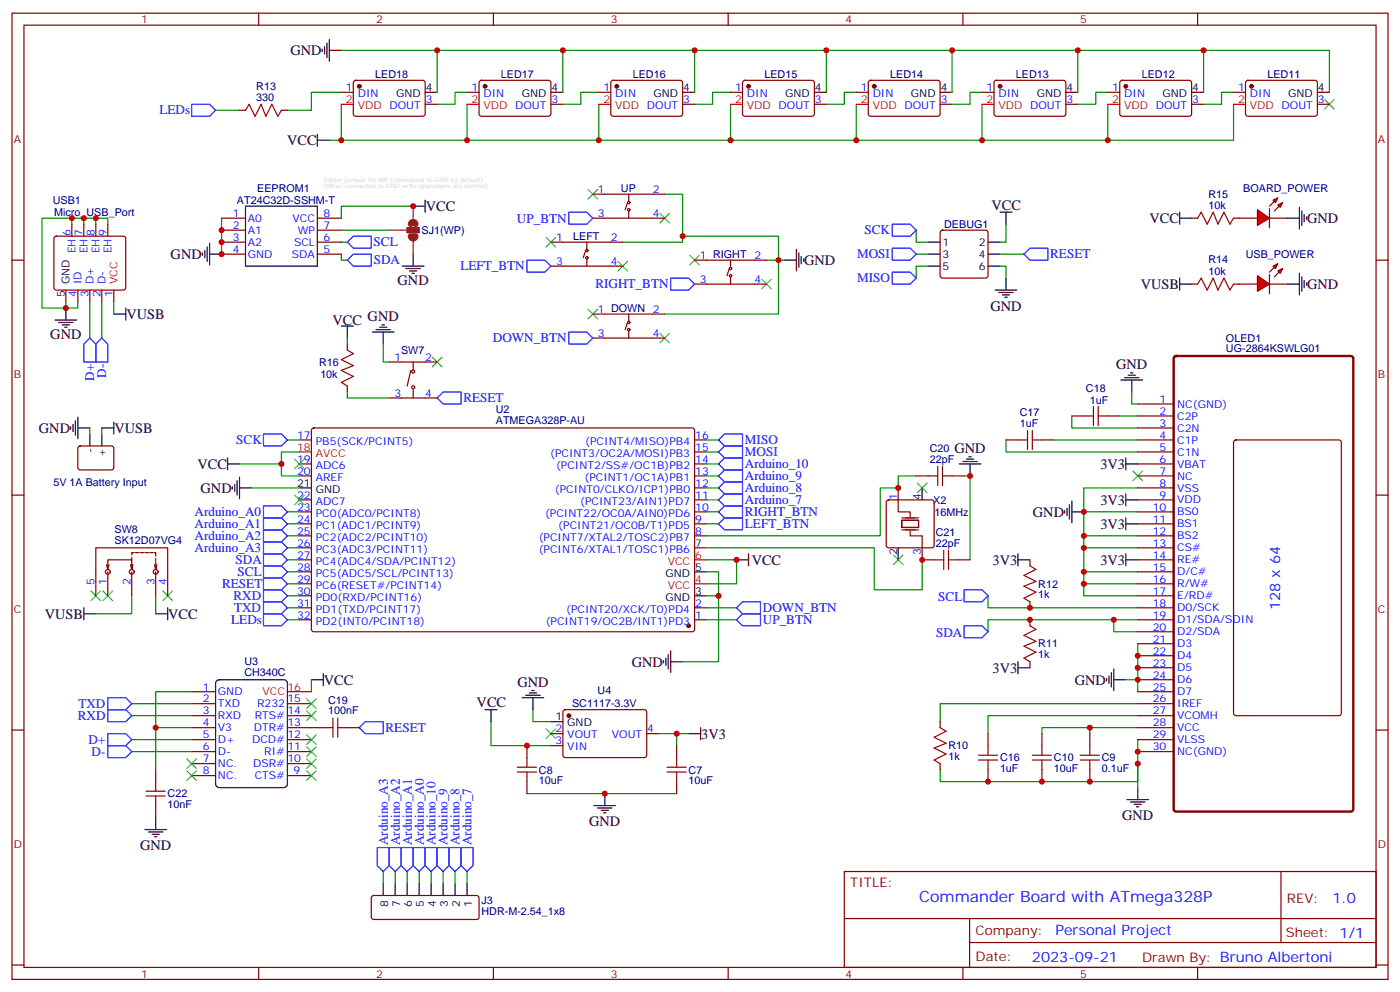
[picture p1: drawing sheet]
<svg xmlns="http://www.w3.org/2000/svg" width="412mm" height="292mm" viewBox="0 0 412 292" stroke-linecap="round" stroke-linejoin="round" font-family="sans-serif">
<g fill="none" stroke="#870000" stroke-width=".35">
<path d="M3.5 3.9h405.4v284.3h-405.4zM7.1 7.4h398.2v277.3h-398.2zM76.2 3.9v3.5M145.3 3.9v3.5M214.5 3.9v3.5M283.6 3.9v3.5M352.8 3.9v3.5M70.6 32.5h1.7M82.9 32.5h1.8M100.5 27.2h3.6M104.3 23.8l.5-.2 20 .1 .4 .6v9.5l-.7 .4h-20l-.4-.7v-9.2zM125.2 30.7h3.6"/>
<path d="M137.6 27.2h3.5M141.3 23.8l.5-.2 20 .1 .5 .6-.1 9.5-.6 .4h-20.1l-.4-.7v-9.2zM162.3 30.7h3.5M176.4 27.2h3.5M180.2 23.8l.4-.2 20.1 .1 .4 .6-.1 9.5-.6 .4h-20.1l-.4-.7v-9.2zM201.1 30.7h3.5M215.2 27.2h3.5M219 23.8l.4-.2 20.1 .1 .4 .6-.1 9.5-.6 .4h-20l-.5-.7v-9.2zM239.9 30.7h3.5M252.2 27.2h3.6M256 23.8l.5-.2 20 .1 .4 .6v9.5l-.7 .4h-20l-.4-.7v-9.2zM276.9 30.7h3.6"/>
<path d="M289.3 27.2h3.5M293 23.8l.5-.2 20 .1 .5 .6-.1 9.5-.6 .4h-20.1l-.4-.7v-9.2zM314 30.7h3.5M326.3 27.2h3.5M330.1 23.8l.5-.2 20 .1 .4 .6-.1 9.5-.6 .4h-20l-.5-.7v-9.2zM351 30.7h3.5M363.4 27.2h3.5M367.1 23.8l.5-.2 20 .1 .5 .6-.1 9.5-.7 .4h-20l-.4-.7v-9.2zM388.1 30.7h3.5M3.5 76.6h3.6M16.1 69.7l.5-.2h19.7l.5 .2 .2 .5v14.7l-.7 .5-20-.1-.4-.6v-14.5zM21.2 66v3.5"/>
<path d="M24.7 66v3.5M28.2 66v3.5M31.7 66v3.5M405.3 76.6h3.6M19.4 85.4v3.5M22.9 85.4v3.5M26.5 85.4v3.5M30 85.4v3.5M33.5 85.4v3.5M351 83.6h1.8M363.4 83.6h1.7M102.3 101.2v1.8"/>
<path d="M102.3 113.6v1.8M114.7 117.1h14.1M114.7 106.5h14.1M121 109l-1.1 4.6M121.7 106.5v2.5M121.7 114.7v2.4M335.1 118.9h10.6M23.2 131.4l.4-.2 9.5 .1 .4 .6-.1 6-.6 .4-9.4-.1-.5-.6v-5.7zM88.2 136.5h3.5M88.2 129.5h3.5M92 126.1l.4-.2 111.8 .1 .4 .6-.1 58.9-.6 .4-111.7-.1-.5-.6v-58.6zM204.6 136.5h3.5"/>
<path d="M204.6 133h3.5M204.6 129.5h3.5M296.3 129.5h3.6M306.9 129.5h3.5M315.7 122.4h3.6M326.3 122.4h3.5M335.1 136.5h10.6M335.1 133h10.6M335.1 129.5h10.6M335.1 122.4h10.6M335.1 125.9h10.6M363.6 129.7l.5-.2h30.3l.7 .4v80l-.5 .7h-30.5l-.7-.5v-79.9z"/>
<path d="M3.5 145.7h3.6M88.2 157.7h3.5M88.2 154.2h3.5M88.2 150.6h3.5M88.2 147.1h3.5M88.2 140.1h3.5M204.6 157.7h3.5M204.6 154.2h3.5M204.6 150.6h3.5M204.6 147.1h3.5M204.6 143.6h3.5M204.6 140.1h3.5"/>
<path d="M261.3 147.3l.5-.2h12.7l.5 .2 .2 .5v12.7l-.3 .5-.4 .2h-12.7l-.5-.2-.2-.5v-12.7zM264.6 143.6v3.5M269.9 140.1h3.5M280.5 140.1h3.5M335.1 157.7h10.6M335.1 154.2h10.6M335.1 150.6h10.6M335.1 147.1h10.6M335.1 143.6h10.6M335.1 140.1h10.6M405.3 145.7h3.6M28.2 175.3v-14.1h21.2v14.1"/>
<path d="M31.4 166.2l.3 1.4M31.7 168.3v7M32.1 166.2l-.4 1.4M38.5 166.2l.3 1.4M38.8 164v.7M38.8 168.3v7M39.2 166.2l-.4 1.4v-2.9h-7.1v2.9M39.5 162.6h-.7v.7M39.9 162.6h1M41.3 162.6h1M42.7 162.6h1M44.1 162.6h1.1"/>
<path d="M45.5 162.6h.4v1.1M45.5 166.2l.4 1.4M45.9 164.4v.7M45.9 165.5v.7M45.9 168.3v7M46.2 166.2l-.3 1.4v-1.1M88.2 178.9h3.5M88.2 161.2h3.5M88.2 164.7h3.5M88.2 168.3h3.5M88.2 171.8h3.5M88.2 175.3h3.5"/>
<path d="M204.6 178.9h3.5M204.6 161.2h3.5M271.6 161.2v3.5h3.6M282.2 164.7h3.6M303.4 164.7v1.8M303.4 177.1v1.8M335.1 178.9h10.6M335.1 161.2h10.6M335.1 164.7h10.6M335.1 168.3h10.6M335.1 171.8h10.6M335.1 175.3h10.6"/>
<path d="M88.2 182.4h3.5M204.6 182.4h3.5M303.4 182.4v1.7M303.4 194.7v1.8M335.1 182.4h10.6M335.1 185.9h10.6M335.1 189.4h10.6M335.1 193h10.6M335.1 196.5h10.6M3.5 214.8h3.6M56.4 207.1h7.1M56.4 210.6h7.1"/>
<path d="M56.4 214.1h7.1M56.4 217.7h7.1M56.4 203.6h7.1M84.7 207.1h7M84.7 210.6h7M84.7 214.1h10.5M84.7 217.7h7M102.3 214.1h3.5M155.2 219.4v3.6M162.3 215.9h3.5M162.3 219.4h3.5M166 209.1l.5-.3 23.6 .1 .4 .6-.1 13-.6 .5-23.6-.1-.4-.7v-12.7z"/>
<path d="M190.5 215.9h3.5M199.3 219.4v3.6M276.9 212.4v1.7M291 215.9v3.5M306.9 215.9v3.5M321 215.9v3.5M335.1 207.1h10.6M335.1 210.6h10.6M335.1 214.1h10.6M335.1 217.7h10.6M335.1 203.6h10.6M335.1 200h10.6"/>
<path d="M405.3 214.8h3.6M45.9 226.5v3.5M45.9 237.1v3.5M56.4 221.2h7.1M56.4 224.7h7.1M56.4 228.2h7.1M84.7 221.2h7M84.7 224.7h7M84.7 228.2h7M155.2 230v3.5M199.3 230v3.5M276.9 224.7v1.8"/>
<path d="M291 226.5v3.5M306.9 226.5v3.5M321 226.5v3.5M335.1 221.2h10.6M248.7 256.5h156.6v28.2h-156.6zM377.3 256.5v20.9M248.7 270.3h156.5M285.6 277.4h119.6M285.6 270.3v14.1M3.5 284h3.6M76.2 284.7v3.5M145.3 284.7v3.5"/>
<path d="M214.5 284.7v3.5M283.6 284.7v3.5M352.8 284.7v3.5M405.3 284h3.6"/>
<circle cx="121.7" cy="113.9" r=".44"/>
<circle cx="121.7" cy="109.4" r=".44"/>
<circle cx="31.8" cy="168.3" r=".71"/>
<circle cx="38.8" cy="168.3" r=".71"/>
<circle cx="45.9" cy="168.3" r=".71"/>
</g>
<g fill="#870000" stroke="#870000" stroke-width=".35">
<circle cx="202.8" cy="184.1" r=".53"/>
<circle cx="167.6" cy="210.6" r=".53"/>
<circle cx="368.7" cy="25.4" r=".53"/>
<circle cx="331.6" cy="25.4" r=".53"/>
<circle cx="294.6" cy="25.4" r=".53"/>
<circle cx="257.5" cy="25.4" r=".53"/>
<circle cx="220.5" cy="25.4" r=".53"/>
<circle cx="181.7" cy="25.4" r=".53"/>
<circle cx="142.9" cy="25.4" r=".53"/>
<circle cx="105.8" cy="25.4" r=".53"/>
</g>
<g fill="none" stroke="#000" stroke-width=".35">
<path d="M94.9 14.5v.7M95.6 13.8v2.1M96.3 12.7v4.2M97 14.8h3.5M97 11.6v6.4M93.5 39.5v3.5M125.2 27.2h3.6M162.3 27.2h3.5M201.1 27.2h3.5M239.9 27.2h3.5M276.9 27.2h3.6M314 27.2h3.5"/>
<path d="M351 27.2h3.5M388.1 27.2h3.5M93.5 41.3h3.5M16.2 94.2h6.4M17.3 94.9h4.2M18.3 95.6h2.2M19 96.3h.8M19.4 90.7v3.5M33.5 92.4h3.5M37 90.7v3.5M100.5 96h3.6M102.3 96v3.5"/>
<path d="M109.7 97.7h6.4M110.8 97h4.2M111.8 96.3h2.1M112.5 95.6h.7M112.9 97.7v3.5M347.5 83.6h3.5M347.5 81.8v3.6M379.2 83.6h3.6M382.8 80.4v6.4M383.5 81.5v4.2M384.2 82.5v2.2M384.9 83.3v.7"/>
<path d="M330.2 111.8h6.3M331.3 111.1h4.2M332.3 110.4h2.1M333 109.7h.7M333.4 111.8v3.6M20.8 125.6v.7M21.5 124.9v2.1M22.2 123.8v4.3M22.9 125.9h3.6M22.9 122.8v6.3M26.5 127.7v3.5M30 127.7v3.5"/>
<path d="M30 125.9h3.5M33.5 124.2v3.5M282.6 136.5h6.3M283.6 135.8h4.3M284.7 135.1h2.1M285.4 134.4h.7M285.8 136.5v3.6M331.6 134.8v3.5M331.6 136.5h3.5M88.2 143.6h3.5M271.6 143.6v3.5M313.6 150.3v.7"/>
<path d="M314.3 149.6v2.1M315 148.5v4.3M315.7 150.6h3.6M315.7 147.5v6.3M331.6 145.3v3.6M331.6 152.4v3.5M331.6 154.2h3.5M331.6 147.1h3.5M24.7 178.9v3.5M49.4 178.9v3.5M204.6 175.3h3.5M204.6 168.3h3.5"/>
<path d="M264.6 161.2v3.5M299.9 163v3.5M299.9 164.7h3.5M331.6 164.7h3.5M331.6 163v3.5M24.7 180.6h3.5M45.9 180.6h3.5M95.2 198.3v3.5M299.9 196.5h3.5M299.9 194.7v3.6M326 199.7v.7M326.7 199v2.1"/>
<path d="M327.4 197.9v4.2M328.1 196.8v6.4M63.7 200.5l.9-.5h19l.9 .5 .2 .6v29.6l-.5 .9-.6 .2h-19l-.9-.5-.2-.6v-29.6zM91.7 200h3.5M142.9 208.8h3.5M144.6 208.8v3.6M153.8 205.3h6.4M154.9 204.6h4.2M155.9 203.9h2.1M156.6 203.2h.7M157 205.3v3.5M162.3 212.4h3.5"/>
<path d="M202.8 215.9h3.6M206.4 214.1v3.6M328.1 200h3.5M175 237.1h6.3M176 237.8h4.3M177.1 238.5h2.1M177.8 239.2h.7M178.2 233.5v3.6M332 235.3h6.3M333 236h4.3M334.1 236.7h2.1M334.8 237.4h.7"/>
<path d="M335.1 231.8v3.5M42.7 244.1h6.3M43.7 244.8h4.3M44.8 245.5h2.1M45.5 246.2h.7M45.9 240.6v3.5"/>
</g>
<path d="M100.5 30.7h3.6M137.6 30.7h3.5M176.4 30.7h3.5M215.2 30.7h3.5M252.2 30.7h3.6M289.3 30.7h3.5M326.3 30.7h3.5M363.4 30.7h3.5M88.2 133h3.5M204.6 171.8h3.5M204.6 164.7h3.5M84.7 203.6h7" fill="none" stroke="#f00" stroke-width=".35"/>
<g fill="none" stroke="#3c3" stroke-width=".35">
<path d="M390.2 29.3l2.8 2.8M393 29.3l-2.8 2.8M127.4 105.1l2.8 2.8M130.2 105.1l-2.8 2.8M333.7 138.6l2.8 2.9M336.5 138.6l-2.8 2.9M270.2 142.2l2.8 2.8M273 142.2l-2.8 2.8M26.8 173.9l2.8 2.8M29.6 173.9l-2.8 2.8M30.3 173.9l2.9 2.8M33.2 173.9l-2.9 2.8"/>
<path d="M48 173.9l2.8 2.8M50.8 173.9l-2.8 2.8M263.2 163.3l2.8 2.9M266 163.3l-2.8 2.9M160.9 214.5l2.8 2.8M163.7 214.5l-2.8 2.8"/>
</g>
<g fill="none" stroke="#008700" stroke-width=".35">
<path d="M100.5 14.8h28.3v12.4M128.8 14.8h37v12.4M165.8 14.8h38.8v12.4M204.6 14.8h38.8v12.4M243.4 14.8h74.1v12.4M280.5 14.8v12.4M317.5 14.8h74.1v12.4M354.5 14.8v12.4M63.5 32.5h7.1M100.5 30.7v10.6h-3.5M100.5 27.2h-8.8v5.3h-7M137.6 30.7v10.6h-37.1"/>
<path d="M137.6 27.2h-3.5v3.5h-5.3M176.4 30.7v10.6h-38.8M176.4 27.2h-5.3v3.5h-5.3M215.2 30.7v10.6h-38.8M215.2 27.2h-5.3v3.5h-5.3M252.2 27.2h-3.5v3.5h-5.3M252.2 30.7v10.6h-37M289.3 27.2h-3.5v3.5h-5.3M289.3 30.7v10.6h-37.1M326.3 27.2h-3.5v3.5h-5.3M326.3 30.7v10.6h-37M363.4 27.2h-3.6v3.5h-5.3"/>
<path d="M363.4 30.7v10.6h-37.1M21.2 64.2v1.8M24.7 64.2v1.8M28.2 64.2v1.8M31.7 66v-1.8h-19.4v26.5h7.1M19.4 88.9v1.8M22.9 88.9v1.8h-3.5M26.5 88.9v10.6M30 88.9v10.6M33.5 88.9v3.5M102.3 99.5v1.7M102.3 115.4v1.7h12.4"/>
<path d="M112.9 101.2v5.3h1.8M333.4 115.4v3.5h1.7M26.5 125.9v1.8M30 125.9v1.8M84.7 129.5h3.5M208.1 129.5h3.6M208.1 133h3.6M296.3 129.5v3.5h38.8M310.4 129.5h24.7M315.7 122.4v3.5h19.4M329.8 122.4h5.3M269.9 140.1h-5.3v3.5h-5.3v14.1h-51.2"/>
<path d="M284 140.1h1.8v24.6M319.3 157.7v17.6h15.8M319.3 150.6h15.8M335.1 143.6h-15.8v14.1h15.8M38.8 175.3v5.3h-10.6M45.9 175.3v5.3M84.7 171.8h3.5M84.7 168.3h3.5M84.7 164.7h3.5M208.1 161.2h49.4v12.4h14.1v-8.9M291 175.3v3.6h44.1M319.3 161.2h15.8"/>
<path d="M319.3 171.8h15.8M319.3 168.3h15.8M84.7 182.4h3.5M291 185.9v-3.5h37.1v3.5h7M328.1 182.4h7M335.1 189.4v10.6h-3.5M38.8 210.6h17.6M38.8 207.1h17.6M38.8 217.7h17.6M45.9 214.1h10.5M56.4 203.6h-10.5v22.9M91.7 200v3.6"/>
<path d="M144.6 212.4v7h17.7M157 208.8v3.6h5.3M194 215.9h8.8M199.3 215.9v3.5M321 214.1v1.8M335.1 207.1h-58.2v5.3M335.1 210.6h-44.1v5.3M335.1 214.1h-28.2v1.8M335.1 200v3.6M335.1 217.7v14.1M38.8 221.2h17.6M155.2 233.5h44.1"/>
<path d="M335.1 224.7v5.3h-58.2v-3.5"/>
</g>
<g fill="none" stroke="#a10000" stroke-width=".35">
<path d="M72.3 32.5l1.1-1.8 1.7 3.5 1.8-3.5 1.4 3.5 1.8-3.5 1.7 3.5 1.1-1.7M352.8 83.6l1-1.8 1.8 3.6 1.8-3.6 1.4 3.6 1.7-3.6 1.8 3.6 1.1-1.8M102.3 103l1.8 1.1-3.6 1.7 3.6 1.8-3.6 1.4 3.6 1.8-3.6 1.7 1.8 1.1M322.1 119.6v5.6M323.5 119.6v5.6M276.2 137.2v5.7M277.6 137.2v5.7M299.9 129.5h2.8M302.7 126.6v5.7M304.1 129.5h2.8M304.1 126.6v5.7M319.3 122.4h2.8"/>
<path d="M323.5 122.4h2.8M273.4 140.1h2.8M277.6 140.1h2.9M275.2 164.7h2.8M278 161.9v5.7M279.4 161.9v5.7M279.4 164.7h2.8M303.4 166.5l1.8 1.1-3.6 1.7 3.6 1.8-3.6 1.4 3.6 1.8-3.6 1.7 1.8 1.1M303.4 184.1l1.8 1.1-3.6 1.8 3.6 1.7-3.6 1.4 3.6 1.8-3.6 1.8 1.8 1M95.2 214.1h2.9M98.1 211.3v5.7M99.5 214.1h2.8"/>
<path d="M99.5 211.3v5.7M276.9 214.1l1.8 1.1-3.5 1.8 3.5 1.7-3.5 1.4 3.5 1.8-3.5 1.8 1.7 1M291 219.4v2.8M306.9 219.4v2.8M321 219.4v2.8M43 234.2h5.7M43 232.8h5.7M45.9 230v2.8M45.9 234.2v2.9M152.4 227.2h5.6M152.4 225.8h5.6M155.2 223v2.8"/>
<path d="M155.2 227.2v2.8M196.5 227.2h5.6M196.5 225.8h5.6M199.3 223v2.8M199.3 227.2v2.8M288.2 223.7h5.7M288.2 222.2h5.7M291 223.7v2.8M304.1 223.7h5.6M304.1 222.2h5.6M306.9 223.7v2.8M318.2 223.7h5.6"/>
<path d="M318.2 222.2h5.6M321 223.7v2.8"/>
</g>
<g fill="none" stroke="#00f" stroke-width=".35">
<path d="M56.4 30.7h5.3l1.8 1.8-1.8 1.7h-5.3zM128.8 117.1l1.7-1.7h5.3v3.5h-5.3zM77.6 127.7h5.3l1.8 1.8-1.8 1.7h-5.3zM211.7 129.5l1.7-1.8h5.3v3.5h-5.3zM211.7 133l1.7-1.8h5.3v3.6h-5.3zM77.6 163h5.3l1.8 1.7-1.8 1.8h-5.3zM77.6 166.5h5.3l1.8 1.8-1.8 1.7h-5.3zM77.6 170h5.3l1.8 1.8-1.8 1.8h-5.3zM284 173.6h5.3l1.7 1.7-1.7 1.8h-5.3zM77.6 180.6h5.3l1.8 1.8-1.8 1.7h-5.3zM284 184.1h5.3l1.7 1.8-1.7 1.8h-5.3zM31.7 205.3h5.3l1.8 1.8-1.8 1.7h-5.3z"/>
<path d="M31.7 208.8h5.3l1.8 1.8-1.8 1.8h-5.3zM31.7 215.9h5.3l1.8 1.8-1.8 1.7h-5.3zM31.7 219.4h5.3l1.8 1.8-1.8 1.8h-5.3zM105.8 214.1l1.8-1.7h5.3v3.5h-5.3z"/>
</g>
<path d="M346 105l.4-.2h51.5l.7 .4v132.9l-.4 .7h-51.8l-.6-.4-.1-132.9z" fill="none" stroke="#870000" stroke-width=".71"/>
<path d="M264.6 147.1v3.5h3.5v1.4M265.6 153.1h5v2.1h-5zM265.6 152.4h5M265.6 155.9h5M268.1 156.3v1.4h3.5v3.5" fill="none" stroke="#870012" stroke-width=".35"/>
<g fill="#f00" stroke="#870000" stroke-width=".35">
<path d="M370.4 81.1l3.5 2.5-3.5 2.1z"/>
<path d="M373.9 80.8v5.6z"/>
</g>
<g fill="#870000" stroke="#870000" stroke-width=".35">
<path d="M373.9 80.1l1.5-1.4z"/>
<path d="M375.4 81.5l1.4-1.4z"/>
</g>
<g fill="#f00" stroke="#870000" stroke-width=".35">
<path d="M375 78.3l1.4-.7-.7 1.4z"/>
<path d="M376.4 79.7l1.4-.7-.7 1.4z"/>
</g>
<path d="M365.1 83.6h5.3M373.9 83.6h5.3" fill="none" stroke="#870000" stroke-width=".35"/>
<g fill="#f00" stroke="#870000" stroke-width=".35">
<path d="M370.4 61.7l3.5 2.5-3.5 2.1z"/>
<path d="M373.9 61.4v5.6z"/>
</g>
<g fill="#870000" stroke="#870000" stroke-width=".35">
<path d="M373.9 60.7l1.5-1.4z"/>
<path d="M375.4 62.1l1.4-1.4z"/>
</g>
<g fill="#f00" stroke="#870000" stroke-width=".35">
<path d="M375 58.9l1.4-.7-.7 1.4z"/>
<path d="M376.4 60.3l1.4-.7-.7 1.4z"/>
</g>
<g fill="none" stroke="#870000" stroke-width=".35">
<path d="M174.6 57.2h21.2M184.9 59.6l-.8 2.1M185.2 57.2v2.1M65.3 64.2h7M65.3 71.3h7M65.3 67.7h7M65.3 74.8h7M93.5 64.2h7M93.5 71.3h7M93.5 67.7h7M93.5 74.8h7M162.3 71.3h21.1"/>
<path d="M162.3 78.3h21.1M172.5 73.7l-.7 2.1M172.9 76.2v2.1M172.9 71.3v2.1M174.6 64.2h21.2M185.2 62.1v2.1M204.6 76.6h21.2M214.8 79l-.7 2.1M215.2 76.6v2.1M277.2 67.9l.4-.2h12.7l.5 .2 .2 .5v12.7l-.2 .5-.5 .2h-12.7l-.5-.2-.2-.5v-12.7zM351 64.2h1.8M363.4 64.2h7"/>
<path d="M373.9 64.2h5.3M174.6 92.4h21.2M174.6 99.5h21.2M184.9 94.9l-.8 2.1M185.2 97.4v2.1M185.2 92.4v2.1M204.6 83.6h21.2M215.2 81.5v2.1M109.6 263.7l.5-.2h30.3l.5 .2 .2 .5v5.7l-.2 .5-.5 .2h-30.3l-.5-.3-.2-.4v-5.7z"/>
<circle cx="185.2" cy="59.6" r=".35"/>
<circle cx="172.9" cy="75.8" r=".35"/>
<circle cx="172.9" cy="73.7" r=".35"/>
<circle cx="185.2" cy="61.7" r=".35"/>
<circle cx="215.2" cy="79" r=".35"/>
<circle cx="185.2" cy="97" r=".35"/>
<circle cx="185.2" cy="94.9" r=".35"/>
<circle cx="215.2" cy="81.1" r=".35"/>
</g>
<path d="M352.8 64.2l1-1.8 1.8 3.6 1.8-3.6 1.4 3.6 1.7-3.6 1.8 3.6 1.1-1.8" fill="none" stroke="#a10000" stroke-width=".35"/>
<g fill="none" stroke="#000" stroke-width=".35">
<path d="M125.2 58.9v3.5M59.6 74.4v.7M60.3 73.7v2.1M61 72.7v4.2M61.7 74.8h3.6M61.7 71.6v6.4M72.3 60.7h21.2v17.6h-21.2zM118.5 78.3h6.4M119.6 79h4.2M120.6 79.7h2.2M121.7 60.7h3.5M121.7 74.8v3.5"/>
<path d="M231.1 76.6h3.5M234.6 73.4v6.3M235.3 74.4v4.3M236 75.5v2.1M236.7 76.2v.7M273.4 71.3h3.5M273.4 74.8h3.5M273.4 78.3h3.5M291 71.3h3.6M291 74.8h3.6M291 78.3h3.6M294.6 62.4h3.5"/>
<path d="M296.3 62.4v3.6M347.5 64.2h3.5M347.5 62.4v3.6M379.2 64.2h3.6M382.8 61v6.4M383.5 62.1v4.2M384.2 63.1v2.2M384.9 63.9v.7M121.4 80.4h.7M293.2 85.4h6.3M294.2 86.1h4.2M295.3 86.8h2.1"/>
<path d="M296 87.5h.7M296.3 81.8v3.6M67 136.5h3.6M67 134.8v3.5M68.4 143.2v.7M69.1 142.5v2.1M69.8 141.5v4.2M70.6 143.6h3.5M70.6 140.4v6.4M217 164.7h3.5M220.5 163v3.5M195.4 194.4v.7"/>
<path d="M196.1 193.7v2.1M196.8 192.6v4.2M197.6 194.7h3.5M197.6 191.6v6.3M112.9 260v3.5M116.4 260v3.5M119.9 260v3.5M123.5 260v3.5M127 260v3.5M130.5 260v3.5M134.1 260v3.5M137.6 260v3.5"/>
</g>
<g fill="none" stroke="#00f" stroke-width=".35">
<path d="M102.3 76.6l1.8-1.8h5.3v3.5h-5.3zM104.1 69.5h5.3v3.5h-5.3l-1.8-1.7zM155.2 76.6h5.3l1.8 1.7-1.8 1.8h-5.3zM167.6 62.4h5.3l1.7 1.8-1.7 1.8h-5.3zM262.8 73h5.3l1.8 1.8-1.8 1.8h-5.3zM262.8 66h5.3l1.8 1.7-1.8 1.8h-5.3zM301.6 74.8l1.8-1.8h5.3v3.6h-5.3zM26.5 99.5l1.7 1.7v5.3h-3.5v-5.3zM30 99.5l1.7 1.7v5.3h-3.5v-5.3zM167.6 97.7h5.3l1.7 1.8-1.7 1.7h-5.3zM197.6 81.8h5.2l1.8 1.8-1.8 1.8h-5.2zM262.8 80.1h5.3l1.8 1.7-1.8 1.8h-5.3z"/>
<path d="M211.7 136.5l1.7-1.7h5.3v3.5h-5.3zM77.6 159.5h5.3l1.8 1.7-1.8 1.8h-5.3zM77.6 155.9h5.3l1.8 1.8-1.8 1.8h-5.3zM77.6 152.4h5.3l1.8 1.8-1.8 1.7h-5.3zM77.6 148.9h5.3l1.8 1.7-1.8 1.8h-5.3zM211.7 154.2l1.7-1.8h5.3v3.5h-5.3zM211.7 150.6l1.7-1.7h5.3v3.5h-5.3zM211.7 140.1l1.7-1.8h5.3v3.5h-5.3zM211.7 143.6l1.7-1.8h5.3v3.5h-5.3zM211.7 147.1l1.7-1.8h5.3v3.6h-5.3zM77.6 177.1h5.3l1.8 1.8-1.8 1.7h-5.3zM77.6 173.6h5.3l1.8 1.7-1.8 1.8h-5.3z"/>
<path d="M217 178.9l1.7-1.8h5.3v3.5h-5.3zM217 182.4l1.7-1.8h5.3v3.5h-5.3zM111.1 249.4h3.6v5.3l-1.8 1.8-1.8-1.8zM114.7 249.4h3.5v5.3l-1.8 1.8-1.7-1.8zM118.2 249.4h3.5v5.3l-1.8 1.8-1.7-1.8zM121.7 249.4h3.5v5.3l-1.7 1.8-1.8-1.8zM125.2 249.4h3.6v5.3l-1.8 1.8-1.8-1.8zM128.8 249.4h3.5v5.3l-1.8 1.8-1.7-1.8zM132.3 249.4h3.5v5.3l-1.7 1.8-1.8-1.8zM135.8 249.4h3.5v5.3l-1.7 1.8-1.8-1.8z"/>
</g>
<g fill="none" stroke="#008700" stroke-width=".35">
<path d="M195.8 57.2h5.3v12.3M65.3 64.2v10.6M100.5 74.8v1.8h1.8M100.5 71.3h1.8M100.5 67.7h14.2M121.7 60.7h-21.2v3.5M183.4 71.3h17.7v-1.8h28.2v22.9h-33.5M225.8 76.6h5.3M269.9 67.7v3.6h3.5M269.9 74.8h3.5M273.4 78.3h-3.5v3.5M294.6 78.3h1.7v3.5"/>
<path d="M294.6 74.8h7M296.3 66v5.3h-1.7M82.9 136.5v3.6h5.3M88.2 133h-5.3v3.5h-12.3M208.1 136.5h3.6M74.1 143.6h14.1M84.7 154.2h3.5M84.7 150.6h3.5M84.7 157.7h3.5M208.1 143.6h3.6M208.1 154.2h3.6M208.1 150.6h3.6"/>
<path d="M208.1 140.1h3.6M208.1 147.1h3.6M84.7 175.3h3.5M84.7 178.9h3.5M84.7 161.2h3.5M208.1 164.7h8.9v7.1h-8.9M208.1 168.3h3.6v26.4h-10.6M208.1 175.3h3.6M208.1 178.9h8.9M208.1 182.4h8.9M112.9 256.5v3.5M116.4 256.5v3.5"/>
<path d="M119.9 256.5v3.5M123.5 256.5v3.5M127 256.5v3.5M130.5 256.5v3.5M134.1 256.5v3.5M137.6 256.5v3.5"/>
</g>
<g fill="none" stroke="#3c3" stroke-width=".35">
<path d="M173.2 55.7l2.8 2.9M176 55.7l-2.8 2.9M160.9 69.8l2.8 2.9M163.7 69.8l-2.8 2.9M182 76.9l2.9 2.8M184.9 76.9l-2.9 2.8M194.4 62.8l2.8 2.8M197.2 62.8l-2.8 2.8M203.2 75.1l2.8 2.9M206 75.1l-2.8 2.9M173.2 91l2.8 2.8M176 91l-2.8 2.8"/>
<path d="M194.4 98.1l2.8 2.8M197.2 98.1l-2.8 2.8M224.4 82.2l2.8 2.8M227.2 82.2l-2.8 2.8M86.8 135.1l2.8 2.8M89.6 135.1l-2.8 2.8M86.8 145.7l2.8 2.8M89.6 145.7l-2.8 2.8M90.3 205.7l2.8 2.8M90.3 209.2l2.8 2.8M90.3 216.3l2.8 2.8M90.3 219.8l2.8 2.8"/>
<path d="M93.1 205.7l-2.8 2.8M93.1 209.2l-2.8 2.8M93.1 216.3l-2.8 2.8M93.1 219.8l-2.8 2.8M55 223.3l2.9 2.8M55 226.8l2.9 2.9M57.9 223.3l-2.9 2.8M57.9 226.8l-2.9 2.9M90.3 223.3l2.8 2.8M90.3 226.8l2.8 2.9M93.1 223.3l-2.8 2.8M93.1 226.8l-2.8 2.9"/>
</g>
<path d="M121 69.5a.71 .71 0 0 0 .7 .7 .71 .71 0 0 0 .7-.7M121 66a.71 .71 0 0 1 .7-.7 .71 .71 0 0 1 .7 .7" fill="none" stroke="#8c2424" stroke-width="1.8"/>
<path d="M114.7 67.7h5.2M119.9 67h3.6v1.4h-3.6zM121.7 60.7v3.5M121.7 67.7v7.1" fill="none" stroke="#8c2424" stroke-width=".35"/>
<path d="M119.9 67h3.6v1.4h-3.6z" fill="#8c2424" stroke="#8c2424" stroke-width=".35"/>
<g fill="#c00">
<circle cx="199.3" cy="215.9" r=".88"/>
<circle cx="178.2" cy="233.5" r=".88"/>
<circle cx="155.2" cy="219.4" r=".88"/>
<circle cx="319.3" cy="150.6" r=".88"/>
<circle cx="319.3" cy="157.7" r=".88"/>
<circle cx="303.4" cy="178.9" r=".88"/>
<circle cx="335.1" cy="224.7" r=".88"/>
<circle cx="321" cy="230" r=".88"/>
<circle cx="306.9" cy="230" r=".88"/>
<circle cx="291" cy="230" r=".88"/>
<circle cx="321" cy="214.1" r=".88"/>
<circle cx="303.4" cy="182.4" r=".88"/>
<circle cx="328.1" cy="182.4" r=".88"/>
<circle cx="319.3" cy="161.2" r=".88"/>
<circle cx="319.3" cy="171.8" r=".88"/>
<circle cx="319.3" cy="168.3" r=".88"/>
<circle cx="354.5" cy="14.8" r=".88"/>
<circle cx="317.5" cy="14.8" r=".88"/>
<circle cx="326.3" cy="41.3" r=".88"/>
<circle cx="289.3" cy="41.3" r=".88"/>
<circle cx="280.5" cy="14.8" r=".88"/>
<circle cx="243.4" cy="14.8" r=".88"/>
<circle cx="252.2" cy="41.3" r=".88"/>
<circle cx="215.2" cy="41.3" r=".88"/>
<circle cx="176.4" cy="41.3" r=".88"/>
<circle cx="137.6" cy="41.3" r=".88"/>
<circle cx="100.5" cy="41.3" r=".88"/>
<circle cx="204.6" cy="14.8" r=".88"/>
<circle cx="165.8" cy="14.8" r=".88"/>
<circle cx="128.8" cy="14.8" r=".88"/>
<circle cx="19.4" cy="90.7" r=".88"/>
<circle cx="21.2" cy="64.2" r=".88"/>
<circle cx="24.7" cy="64.2" r=".88"/>
<circle cx="28.2" cy="64.2" r=".88"/>
<circle cx="264.6" cy="143.6" r=".88"/>
<circle cx="271.6" cy="164.7" r=".88"/>
<circle cx="45.9" cy="214.1" r=".88"/>
<circle cx="211.7" cy="175.3" r=".88"/>
<circle cx="201.1" cy="69.5" r=".88"/>
<circle cx="229.3" cy="76.6" r=".88"/>
<circle cx="217" cy="164.7" r=".88"/>
<circle cx="65.3" cy="71.3" r=".88"/>
<circle cx="65.3" cy="67.7" r=".88"/>
<circle cx="65.3" cy="74.8" r=".88"/>
<circle cx="121.7" cy="60.7" r=".88"/>
<circle cx="285.8" cy="140.1" r=".88"/>
<circle cx="335.1" cy="221.2" r=".88"/>
<circle cx="335.1" cy="200" r=".88"/>
<circle cx="335.1" cy="196.5" r=".88"/>
<circle cx="335.1" cy="193" r=".88"/>
<circle cx="82.9" cy="136.5" r=".88"/>
</g>
<text font-size="4.6" fill="#00f" x="270.8" y="265.5">Commander Board with ATmega328P</text>
<g font-size="4.2">
<text x="85.5" y="16.2">GND</text>
<text x="84.6" y="42.6">VCC</text>
<text x="125.4" y="62.1">VCC</text>
<text x="292.1" y="61.7">VCC</text>
<text x="338.6" y="65.6">VCC</text>
<text x="385.1" y="65.6">GND</text>
<text x="50.3" y="76.2">GND</text>
<text x="236.9" y="77.9">GND</text>
<text x="117.1" y="84">GND</text>
<text x="336" y="85.1">VUSB</text>
<text x="385.1" y="85">GND</text>
<text x="37.2" y="93.8">VUSB</text>
<text x="98" y="95.7">VCC</text>
<text x="108.3" y="94.5">GND</text>
<text x="291.7" y="91.5">GND</text>
<text x="14.8" y="99.8">GND</text>
<text x="328.8" y="108.7">GND</text>
<text x="11.5" y="127.3">GND</text>
<text x="33.7" y="127.4">VUSB</text>
<text x="58.1" y="137.9">VCC</text>
<text x="281.2" y="133.3">GND</text>
<text x="324.1" y="138">3V3</text>
<text x="59.1" y="145">GND</text>
<text x="324.1" y="148.6">3V3</text>
<text x="304.3" y="152.1">GND</text>
<text x="324.1" y="155.6">3V3</text>
<text x="221.4" y="166.2">VCC</text>
<text x="292.4" y="166.2">3V3</text>
<text x="324.1" y="166.2">3V3</text>
<text x="13.2" y="182.1">VUSB</text>
<text x="49.6" y="182.1">VCC</text>
<text x="186.1" y="196.2">GND</text>
<text x="292.4" y="198">3V3</text>
<text x="95.4" y="201.4">VCC</text>
<text x="152.4" y="202.1">GND</text>
<text x="316.6" y="201.5">GND</text>
<text x="140.4" y="208.1">VCC</text>
<text x="206.6" y="217.4">3V3</text>
<text x="173.6" y="243.2">GND</text>
<text x="330.6" y="241.4">GND</text>
<text x="41.3" y="250.2">GND</text>
</g>
<g font-size="4.2" fill="#00f">
<text x="377.1" y="179.5" transform="rotate(-90 377.1 179.5)">128 x 64</text>
<text x="392.5" y="265.7">1.0</text>
<text x="310.9" y="275.3">Personal Project</text>
<text x="304" y="283.1">2023-09-21</text>
</g>
<g font-size="3.9" fill="#00f">
<text x="47" y="33.6">LEDs</text>
<text x="152.3" y="65.5">UP_BTN</text>
<text x="254.6" y="69">SCK</text>
<text x="110.1" y="72.3">SCL</text>
<text x="110.1" y="77.6">SDA</text>
<text x="252.5" y="76">MOSI</text>
<text x="309.4" y="76.1">RESET</text>
<text x="135.6" y="79.6">LEFT_BTN</text>
<text x="252.5" y="83.1">MISO</text>
<text x="175.4" y="84.9">RIGHT_BTN</text>
<text x="145.2" y="100.8">DOWN_BTN</text>
<text x="27.7" y="112.1" transform="rotate(-90 27.7 112.1)">D+</text>
<text x="31.3" y="111.2" transform="rotate(-90 31.3 111.2)">D-</text>
<text x="136.5" y="118.4">RESET</text>
<text x="69.6" y="130.6">SCK</text>
<text x="219.4" y="130.8">MISO</text>
<text x="219.4" y="137.8">Arduino_10</text>
<text x="219.4" y="134.3">MOSI</text>
<text x="219.4" y="141.3">Arduino_9</text>
<text x="219.4" y="144.9">Arduino_8</text>
<text x="219.4" y="148.4">Arduino_7</text>
<text x="57.3" y="155.4">Arduino_A1</text>
<text x="57.3" y="151.9">Arduino_A0</text>
<text x="219.4" y="151.9">RIGHT_BTN</text>
<text x="219.4" y="155.4">LEFT_BTN</text>
<text x="57.3" y="158.9">Arduino_A2</text>
<text x="57.3" y="162.5">Arduino_A3</text>
<text x="69.4" y="166">SDA</text>
<text x="65.4" y="173.1">RESET</text>
<text x="70" y="169.6">SCL</text>
<text x="68.8" y="176.6">RXD</text>
<text x="276.4" y="176.9">SCL</text>
<text x="68.1" y="183.6">LEDs</text>
<text x="69" y="180.1">TXD</text>
<text x="224.7" y="183.7">UP_BTN</text>
<text x="224.7" y="180.1">DOWN_BTN</text>
<text x="275.7" y="187.4">SDA</text>
<text x="23.1" y="208.4">TXD</text>
<text x="22.9" y="211.9">RXD</text>
<text x="113.6" y="215.4">RESET</text>
<text x="26.1" y="218.9">D+</text>
<text x="27" y="222.5">D-</text>
<text x="114.2" y="248.7" transform="rotate(-90 114.2 248.7)">Arduino_A3</text>
<text x="117.7" y="248.7" transform="rotate(-90 117.7 248.7)">Arduino_A2</text>
<text x="121.3" y="248.7" transform="rotate(-90 121.3 248.7)">Arduino_A1</text>
<text x="124.8" y="248.7" transform="rotate(-90 124.8 248.7)">Arduino_A0</text>
<text x="128.3" y="248.7" transform="rotate(-90 128.3 248.7)">Arduino_10</text>
<text x="131.8" y="248.7" transform="rotate(-90 131.8 248.7)">Arduino_9</text>
<text x="135.3" y="248.7" transform="rotate(-90 135.3 248.7)">Arduino_8</text>
<text x="138.9" y="248.7" transform="rotate(-90 138.9 248.7)">Arduino_7</text>
</g>
<g font-size="3.9" fill="#800">
<text x="250.5" y="261.1">TITLE:</text>
<text x="379.1" y="265.7">REV:</text>
<text x="287.4" y="275.3">Company:</text>
<text x="378.7" y="275.9">Sheet: 1/1</text>
<text x="287.4" y="282.9">Date:</text>
<text x="336.4" y="283">Drawn By: Bruno Albertoni</text>
</g>
<g font-size="3.2" fill="#800">
<text x="41.6" y="6.9">1</text>
<text x="110.8" y="6.9">2</text>
<text x="179.9" y="6.9">3</text>
<text x="249.1" y="6.9">4</text>
<text x="318.2" y="6.9">5</text>
<text x="4.1" y="42">A</text>
<text x="405.9" y="42">A</text>
<text x="4.1" y="111.1">B</text>
<text x="405.9" y="111.1">B</text>
<text x="4.1" y="180.3">C</text>
<text x="405.9" y="180.3">C</text>
<text x="4.1" y="249.4">D</text>
<text x="405.9" y="249.4">D</text>
<text x="41.6" y="287.7">1</text>
<text x="110.8" y="287.7">2</text>
<text x="179.9" y="287.7">3</text>
<text x="249.1" y="287.7">4</text>
<text x="318.2" y="287.7">5</text>
</g>
<g font-size="3.2" fill="#000080">
<text x="110.5" y="23">LED18</text>
<text x="147.6" y="23">LED17</text>
<text x="186.4" y="23">LED16</text>
<text x="225.2" y="23">LED15</text>
<text x="262.2" y="23">LED14</text>
<text x="299.3" y="23">LED13</text>
<text x="336.3" y="23">LED12</text>
<text x="373.4" y="23">LED11</text>
<text x="75.5" y="29.6">330</text>
<text x="75.5" y="26.4">R13</text>
<text x="75.8" y="56.5">EEPROM1</text>
<text x="182.9" y="56.5">UP</text>
<text x="356" y="58.1">R15</text>
<text x="366.2" y="56.5">BOARD_POWER</text>
<text x="15.5" y="60.1">USB1</text>
<text x="16" y="63.6">Micro_USB_Port</text>
<text x="69.8" y="60.1">AT24C32D-SSHM-T</text>
<text x="356" y="61.4">10k</text>
<text x="124.2" y="68.9">SJ1(WP)</text>
<text x="168.8" y="70.6">LEFT</text>
<text x="278.1" y="67">DEBUG1</text>
<text x="356" y="77.5">R14</text>
<text x="367" y="75.9">USB_POWER</text>
<text x="356" y="80.8">10k</text>
<text x="361.1" y="100.5">OLED1</text>
<text x="94" y="107.7">R16</text>
<text x="118.1" y="104.1">SW7</text>
<text x="361.1" y="103.7">UG-2864KSWLG01</text>
<text x="94.4" y="111.2">10k</text>
<text x="319.9" y="115.3">C18</text>
<text x="321" y="118.9">1uF</text>
<text x="146.1" y="124.9">ATMEGA328P-AU</text>
<text x="146.1" y="121.7">U2</text>
<text x="300.4" y="125.6">1uF</text>
<text x="300.4" y="122.4">C17</text>
<text x="273.9" y="136.2">22pF</text>
<text x="273.9" y="133">C20</text>
<text x="15.7" y="142.9">5V 1A Battery Input</text>
<text x="274.9" y="148.2">X2</text>
<text x="275.2" y="151.8">16MHz</text>
<text x="33.8" y="160.2">SK12D07VG4</text>
<text x="33.8" y="157">SW8</text>
<text x="275.7" y="160.9">22pF</text>
<text x="275.7" y="157.7">C21</text>
<text x="305.9" y="172.9">R12</text>
<text x="305.9" y="176.1">1k</text>
<text x="305.9" y="190.5">R11</text>
<text x="72" y="195.6">U3</text>
<text x="305.9" y="193.8">1k</text>
<text x="72" y="198.8">CH340C</text>
<text x="96.7" y="207.1">C19</text>
<text x="168.5" y="208.2">SC1117-3.3V</text>
<text x="176" y="204.4">U4</text>
<text x="96.7" y="210.3">100nF</text>
<text x="279.4" y="220.5">R10</text>
<text x="158.7" y="227.6">C8</text>
<text x="202.8" y="227.6">C7</text>
<text x="279.4" y="223.7">1k</text>
<text x="294.6" y="227.3">1uF</text>
<text x="294.6" y="224.1">C16</text>
<text x="310.4" y="227.3">10uF</text>
<text x="310.4" y="224.1">C10</text>
<text x="324.6" y="227.3">0.1uF</text>
<text x="324.6" y="224.1">C9</text>
<text x="158.7" y="230.8">10uF</text>
<text x="202.8" y="230.8">10uF</text>
<text x="49.4" y="237.8">10nF</text>
<text x="49.4" y="234.7">C22</text>
<text x="141.8" y="269.2">HDR-M-2.54_1x8</text>
<text x="141.8" y="266.1">J3</text>
</g>
<g font-size="3.2" fill="#00f">
<text x="101.9" y="26.8">1</text>
<text x="105.4" y="28.6">DIN</text>
<text x="138.9" y="26.8">1</text>
<text x="142.4" y="28.6">DIN</text>
<text x="177.7" y="26.8">1</text>
<text x="181.2" y="28.6">DIN</text>
<text x="216.5" y="26.8">1</text>
<text x="220" y="28.6">DIN</text>
<text x="253.6" y="26.8">1</text>
<text x="257.1" y="28.6">DIN</text>
<text x="290.6" y="26.8">1</text>
<text x="294.1" y="28.6">DIN</text>
<text x="327.7" y="26.8">1</text>
<text x="331.2" y="28.6">DIN</text>
<text x="364.7" y="26.8">1</text>
<text x="368.2" y="28.6">DIN</text>
<text x="114.7" y="32.1">DOUT</text>
<text x="125.4" y="30.3">3</text>
<text x="151.8" y="32.1">DOUT</text>
<text x="162.5" y="30.3">3</text>
<text x="190.6" y="32.1">DOUT</text>
<text x="201.3" y="30.3">3</text>
<text x="229.4" y="32.1">DOUT</text>
<text x="240.1" y="30.3">3</text>
<text x="266.4" y="32.1">DOUT</text>
<text x="277.1" y="30.3">3</text>
<text x="303.4" y="32.1">DOUT</text>
<text x="314.1" y="30.3">3</text>
<text x="340.5" y="32.1">DOUT</text>
<text x="351.2" y="30.3">3</text>
<text x="377.5" y="32.1">DOUT</text>
<text x="388.2" y="30.3">3</text>
<text x="176.1" y="56.8">1</text>
<text x="192.3" y="56.8">2</text>
<text x="68.5" y="63.9">1</text>
<text x="73" y="65.3">A0</text>
<text x="86.2" y="65.3">VCC</text>
<text x="95.2" y="63.9">8</text>
<text x="176.1" y="63.9">3</text>
<text x="192.3" y="63.9">4</text>
<text x="20.8" y="69.5" transform="rotate(-90 20.8 69.5)">6</text>
<text x="24.3" y="69.5" transform="rotate(-90 24.3 69.5)">7</text>
<text x="27.9" y="69.5" transform="rotate(-90 27.9 69.5)">8</text>
<text x="31.4" y="69.5" transform="rotate(-90 31.4 69.5)">9</text>
<text x="68.5" y="67.4">2</text>
<text x="68.5" y="70.9">3</text>
<text x="73" y="68.8">A1</text>
<text x="87.7" y="68.8">WP</text>
<text x="95.2" y="70.9">6</text>
<text x="95.2" y="67.4">7</text>
<text x="163.8" y="70.9">1</text>
<text x="179.9" y="70.9">2</text>
<text x="22.2" y="74.6" transform="rotate(-90 22.2 74.6)">EH</text>
<text x="25.8" y="74.6" transform="rotate(-90 25.8 74.6)">EH</text>
<text x="29.3" y="74.6" transform="rotate(-90 29.3 74.6)">EH</text>
<text x="32.8" y="74.6" transform="rotate(-90 32.8 74.6)">EH</text>
<text x="68.5" y="74.4">4</text>
<text x="73" y="72.3">A2</text>
<text x="73" y="75.8">GND</text>
<text x="86" y="75.8">SDA</text>
<text x="86.6" y="72.3">SCL</text>
<text x="95.2" y="74.4">5</text>
<text x="163.8" y="78">3</text>
<text x="179.9" y="78">4</text>
<text x="206.1" y="76.2">1 RIGHT</text>
<text x="222.2" y="76.2">2</text>
<text x="24" y="83.6" transform="rotate(-90 24 83.6)">ID</text>
<text x="27.5" y="83.6" transform="rotate(-90 27.5 83.6)">D+</text>
<text x="31" y="83.6" transform="rotate(-90 31 83.6)">D-</text>
<text x="206.1" y="83.3">3</text>
<text x="222.2" y="83.3">4</text>
<text x="22.6" y="87.4" transform="rotate(-90 22.6 87.4)">4</text>
<text x="26.1" y="87.4" transform="rotate(-90 26.1 87.4)">3</text>
<text x="29.6" y="87.4" transform="rotate(-90 29.6 87.4)">2</text>
<text x="33.2" y="87.4" transform="rotate(-90 33.2 87.4)">1</text>
<text x="176.1" y="92.1">1 DOWN 2</text>
<text x="176.1" y="99.1">3</text>
<text x="192.3" y="99.1">4</text>
<text x="116.2" y="106.2">1</text>
<text x="125.2" y="106.2">2</text>
<text x="116.2" y="116.8">3</text>
<text x="125.2" y="116.8">4</text>
<text x="341.6" y="118.5">1</text>
<text x="346.8" y="119.9">NC(GND)</text>
<text x="341.6" y="122.1">2</text>
<text x="341.6" y="125.6">3</text>
<text x="346.8" y="123.5">C2P</text>
<text x="87.5" y="129.1">17</text>
<text x="93" y="130.9">PB5(SCK/PCINT5)</text>
<text x="172.4" y="130.9">(PCINT4/MISO)PB4</text>
<text x="204.8" y="129.1">16</text>
<text x="341.6" y="129.1">4</text>
<text x="346.8" y="127">C2N</text>
<text x="346.8" y="130.5">C1P</text>
<text x="87.5" y="136.2">19</text>
<text x="93" y="137.9">ADC6</text>
<text x="162" y="134.4">(PCINT3/OC2A/MOSI)PB3</text>
<text x="163.8" y="137.9">(PCINT2/SS#/OC1B)PB2</text>
<text x="204.8" y="136.2">14</text>
<text x="204.8" y="132.6">15</text>
<text x="341.6" y="132.6">5</text>
<text x="341.6" y="136.2">6</text>
<text x="346.8" y="134.1">C1N</text>
<text x="346.8" y="137.6">VBAT</text>
<text x="87.5" y="139.7">20</text>
<text x="93" y="141.5">AREF</text>
<text x="172.2" y="141.5">(PCINT1/OC1A)PB1</text>
<text x="204.8" y="143.2">12</text>
<text x="204.8" y="139.7">13</text>
<text x="341.6" y="139.7">7</text>
<text x="341.6" y="143.2">8</text>
<text x="346.8" y="141.1">NC</text>
<text x="87.5" y="146.8">22</text>
<text x="93" y="148.5">ADC7</text>
<text x="163.5" y="145">(PCINT0/CLKO/ICP1)PB0</text>
<text x="170.9" y="148.5">(PCINT23/AIN1)PD7</text>
<text x="204.8" y="146.8">11</text>
<text x="264.2" y="147.1" transform="rotate(-90 264.2 147.1)">1</text>
<text x="341.6" y="146.8">9</text>
<text x="346.8" y="144.6">VSS</text>
<text x="346.8" y="148.2">VDD</text>
<text x="87.5" y="150.3">23</text>
<text x="87.5" y="153.8">24</text>
<text x="93" y="152">PC0(ADC0/PCINT8)</text>
<text x="93" y="155.6">PC1(ADC1/PCINT9)</text>
<text x="160.5" y="152">(PCINT22/OC0A/AIN0)PD6</text>
<text x="164.5" y="155.6">(PCINT21/OC0B/T1)PD5</text>
<text x="204.8" y="153.8">9</text>
<text x="204.8" y="150.3">10</text>
<text x="339.6" y="150.3">10</text>
<text x="339.6" y="153.8">11</text>
<text x="346.8" y="151.7">BS0</text>
<text x="346.8" y="155.2">BS1</text>
<text x="87.5" y="157.3">25</text>
<text x="87.5" y="160.9">26</text>
<text x="93" y="159.1">PC2(ADC2/PCINT10)</text>
<text x="158.7" y="159.1">(PCINT7/XTAL2/TOSC2)PB7</text>
<text x="204.8" y="160.9">7</text>
<text x="204.8" y="157.3">8</text>
<text x="339.6" y="157.3">12</text>
<text x="339.6" y="160.9">13</text>
<text x="346.8" y="158.8">BS2</text>
<text x="87.5" y="164.4">27</text>
<text x="87.5" y="167.9">28</text>
<text x="93" y="162.6">PC3(ADC3/PCINT11)</text>
<text x="93" y="166.2">PC4(ADC4/SDA/PCINT12)</text>
<text x="158.7" y="162.6">(PCINT6/XTAL1/TOSC1)PB6</text>
<text x="271.3" y="163.2" transform="rotate(-90 271.3 163.2)">3</text>
<text x="339.6" y="164.4">14</text>
<text x="339.6" y="167.9">15</text>
<text x="346.8" y="162.3">CS#</text>
<text x="346.8" y="165.8">RE#</text>
<text x="27.9" y="172.1" transform="rotate(-90 27.9 172.1)">5</text>
<text x="31.4" y="172.1" transform="rotate(-90 31.4 172.1)">1</text>
<text x="38.5" y="172.1" transform="rotate(-90 38.5 172.1)">2</text>
<text x="45.5" y="172.1" transform="rotate(-90 45.5 172.1)">3</text>
<text x="49" y="172.1" transform="rotate(-90 49 172.1)">4</text>
<text x="87.5" y="171.4">29</text>
<text x="93" y="169.7">PC5(ADC5/SCL/PCINT13)</text>
<text x="93" y="173.2">PC6(RESET#/PCINT14)</text>
<text x="339.6" y="171.4">16</text>
<text x="346.8" y="169.3">D/C#</text>
<text x="346.8" y="172.9">R/W#</text>
<text x="87.5" y="175">30</text>
<text x="87.5" y="178.5">31</text>
<text x="93" y="176.7">PD0(RXD/PCINT16)</text>
<text x="204.8" y="178.5">2</text>
<text x="339.6" y="175">17</text>
<text x="339.6" y="178.5">18</text>
<text x="346.8" y="176.4">E/RD#</text>
<text x="346.8" y="179.9">D0/SCK</text>
<text x="87.5" y="182">32</text>
<text x="93" y="180.3">PD1(TXD/PCINT17)</text>
<text x="93" y="183.8">PD2(INT0/PCINT18)</text>
<text x="160.8" y="183.8">(PCINT19/OC2B/INT1)PD3</text>
<text x="166.8" y="180.3">(PCINT20/XCK/T0)PD4</text>
<text x="204.8" y="182">1</text>
<text x="339.6" y="182">19</text>
<text x="339.6" y="185.6">20</text>
<text x="346.8" y="183.4">D1/SDA/SDIN</text>
<text x="339.6" y="189.1">21</text>
<text x="346.8" y="187">D2/SDA</text>
<text x="346.8" y="190.5">D3</text>
<text x="339.6" y="192.6">22</text>
<text x="339.6" y="196.1">23</text>
<text x="346.8" y="194">D4</text>
<text x="346.8" y="197.6">D5</text>
<text x="59.7" y="203.2">1</text>
<text x="339.6" y="199.7">24</text>
<text x="339.6" y="203.2">25</text>
<text x="346.8" y="201.1">D6</text>
<text x="59.7" y="206.7">2</text>
<text x="64.2" y="208.1">TXD</text>
<text x="64.2" y="204.6">GND</text>
<text x="75.7" y="208.1">R232</text>
<text x="84.7" y="206.7">15</text>
<text x="339.6" y="206.7">26</text>
<text x="346.8" y="204.6">D7</text>
<text x="346.8" y="208.1">IREF</text>
<text x="59.7" y="213.8">4</text>
<text x="59.7" y="210.3">3</text>
<text x="64.2" y="215.2">V3</text>
<text x="64.2" y="211.7">RXD</text>
<text x="74.8" y="215.2">DTR#</text>
<text x="75" y="211.7">RTS#</text>
<text x="84.7" y="210.3">14</text>
<text x="84.7" y="213.8">13</text>
<text x="163.6" y="215.5">2</text>
<text x="190.7" y="215.5">4</text>
<text x="339.6" y="210.3">27</text>
<text x="339.6" y="213.8">28</text>
<text x="346.8" y="211.7">VCOMH</text>
<text x="346.8" y="215.2">VCC</text>
<text x="59.7" y="220.8">6</text>
<text x="59.7" y="217.3">5</text>
<text x="64.2" y="218.7">D+</text>
<text x="74.3" y="218.7">DCD#</text>
<text x="84.7" y="217.3">12</text>
<text x="84.7" y="220.8">11</text>
<text x="163.6" y="219.1">3</text>
<text x="167.1" y="217.3">VOUT</text>
<text x="167.1" y="220.8">VIN</text>
<text x="180.3" y="217.3">VOUT</text>
<text x="339.6" y="217.3">29</text>
<text x="339.6" y="220.8">30</text>
<text x="346.8" y="218.7">VLSS</text>
<text x="59.7" y="227.9">8</text>
<text x="59.7" y="224.4">7</text>
<text x="64.2" y="225.8">NC.</text>
<text x="64.2" y="222.2">D-</text>
<text x="74.5" y="225.8">DSR#</text>
<text x="77.8" y="222.2">RI#</text>
<text x="84.7" y="224.4">10</text>
<text x="86.4" y="227.9">9</text>
<text x="346.8" y="222.2">NC(GND)</text>
<text x="64.2" y="229.3">NC.</text>
<text x="75" y="229.3">CTS#</text>
</g>
<g font-size="3.2">
<text x="116.6" y="28.6">GND</text>
<text x="125.4" y="26.8">4</text>
<text x="153.7" y="28.6">GND</text>
<text x="162.5" y="26.8">4</text>
<text x="192.5" y="28.6">GND</text>
<text x="201.3" y="26.8">4</text>
<text x="231.3" y="28.6">GND</text>
<text x="240.1" y="26.8">4</text>
<text x="268.3" y="28.6">GND</text>
<text x="277.1" y="26.8">4</text>
<text x="305.4" y="28.6">GND</text>
<text x="314.1" y="26.8">4</text>
<text x="342.4" y="28.6">GND</text>
<text x="351.2" y="26.8">4</text>
<text x="379.5" y="28.6">GND</text>
<text x="388.2" y="26.8">4</text>
<text x="277.6" y="72.3">1</text>
<text x="277.6" y="75.8">3</text>
<text x="288.3" y="72.3">2</text>
<text x="288.3" y="75.8">4</text>
<text x="20.5" y="83.6" transform="rotate(-90 20.5 83.6)">GND</text>
<text x="277.6" y="79.4">5</text>
<text x="288.3" y="79.4">6</text>
<text x="19" y="87.4" transform="rotate(-90 19 87.4)">5</text>
<text x="27.5" y="133.4" transform="rotate(-90 27.5 133.4)">-</text>
<text x="31" y="134.5" transform="rotate(-90 31 134.5)">+</text>
<text x="87.5" y="143.2">21</text>
<text x="93" y="145">GND</text>
<text x="271.3" y="147.1" transform="rotate(-90 271.3 147.1)">4</text>
<text x="204.8" y="167.9">5</text>
<text x="264.2" y="163.2" transform="rotate(-90 264.2 163.2)">2</text>
<text x="196" y="169.7">GND</text>
<text x="196" y="176.7">GND</text>
<text x="204.8" y="175">3</text>
<text x="163.6" y="212">1</text>
<text x="167.1" y="213.8">GND</text>
<text x="114.3" y="266.8" transform="rotate(-90 114.3 266.8)">8</text>
<text x="117.8" y="266.8" transform="rotate(-90 117.8 266.8)">7</text>
<text x="121.4" y="266.8" transform="rotate(-90 121.4 266.8)">6</text>
<text x="124.9" y="266.8" transform="rotate(-90 124.9 266.8)">5</text>
<text x="128.4" y="266.8" transform="rotate(-90 128.4 266.8)">4</text>
<text x="131.9" y="266.8" transform="rotate(-90 131.9 266.8)">3</text>
<text x="135.5" y="266.8" transform="rotate(-90 135.5 266.8)">2</text>
<text x="139" y="266.8" transform="rotate(-90 139 266.8)">1</text>
</g>
<g font-size="3.2" fill="#f00">
<text x="101.9" y="30.3">2</text>
<text x="105.4" y="32.1">VDD</text>
<text x="138.9" y="30.3">2</text>
<text x="142.4" y="32.1">VDD</text>
<text x="177.7" y="30.3">2</text>
<text x="181.2" y="32.1">VDD</text>
<text x="216.5" y="30.3">2</text>
<text x="220" y="32.1">VDD</text>
<text x="253.6" y="30.3">2</text>
<text x="257.1" y="32.1">VDD</text>
<text x="290.6" y="30.3">2</text>
<text x="294.1" y="32.1">VDD</text>
<text x="327.7" y="30.3">2</text>
<text x="331.2" y="32.1">VDD</text>
<text x="364.7" y="30.3">2</text>
<text x="368.2" y="32.1">VDD</text>
<text x="34.6" y="83.6" transform="rotate(-90 34.6 83.6)">VCC</text>
<text x="87.5" y="132.6">18</text>
<text x="93" y="134.4">AVCC</text>
<text x="196.7" y="166.2">VCC</text>
<text x="204.8" y="164.4">6</text>
<text x="196.7" y="173.2">VCC</text>
<text x="204.8" y="171.4">4</text>
<text x="84.7" y="203.2">16</text>
<text x="77.4" y="204.6">VCC</text>
</g>
</svg>
